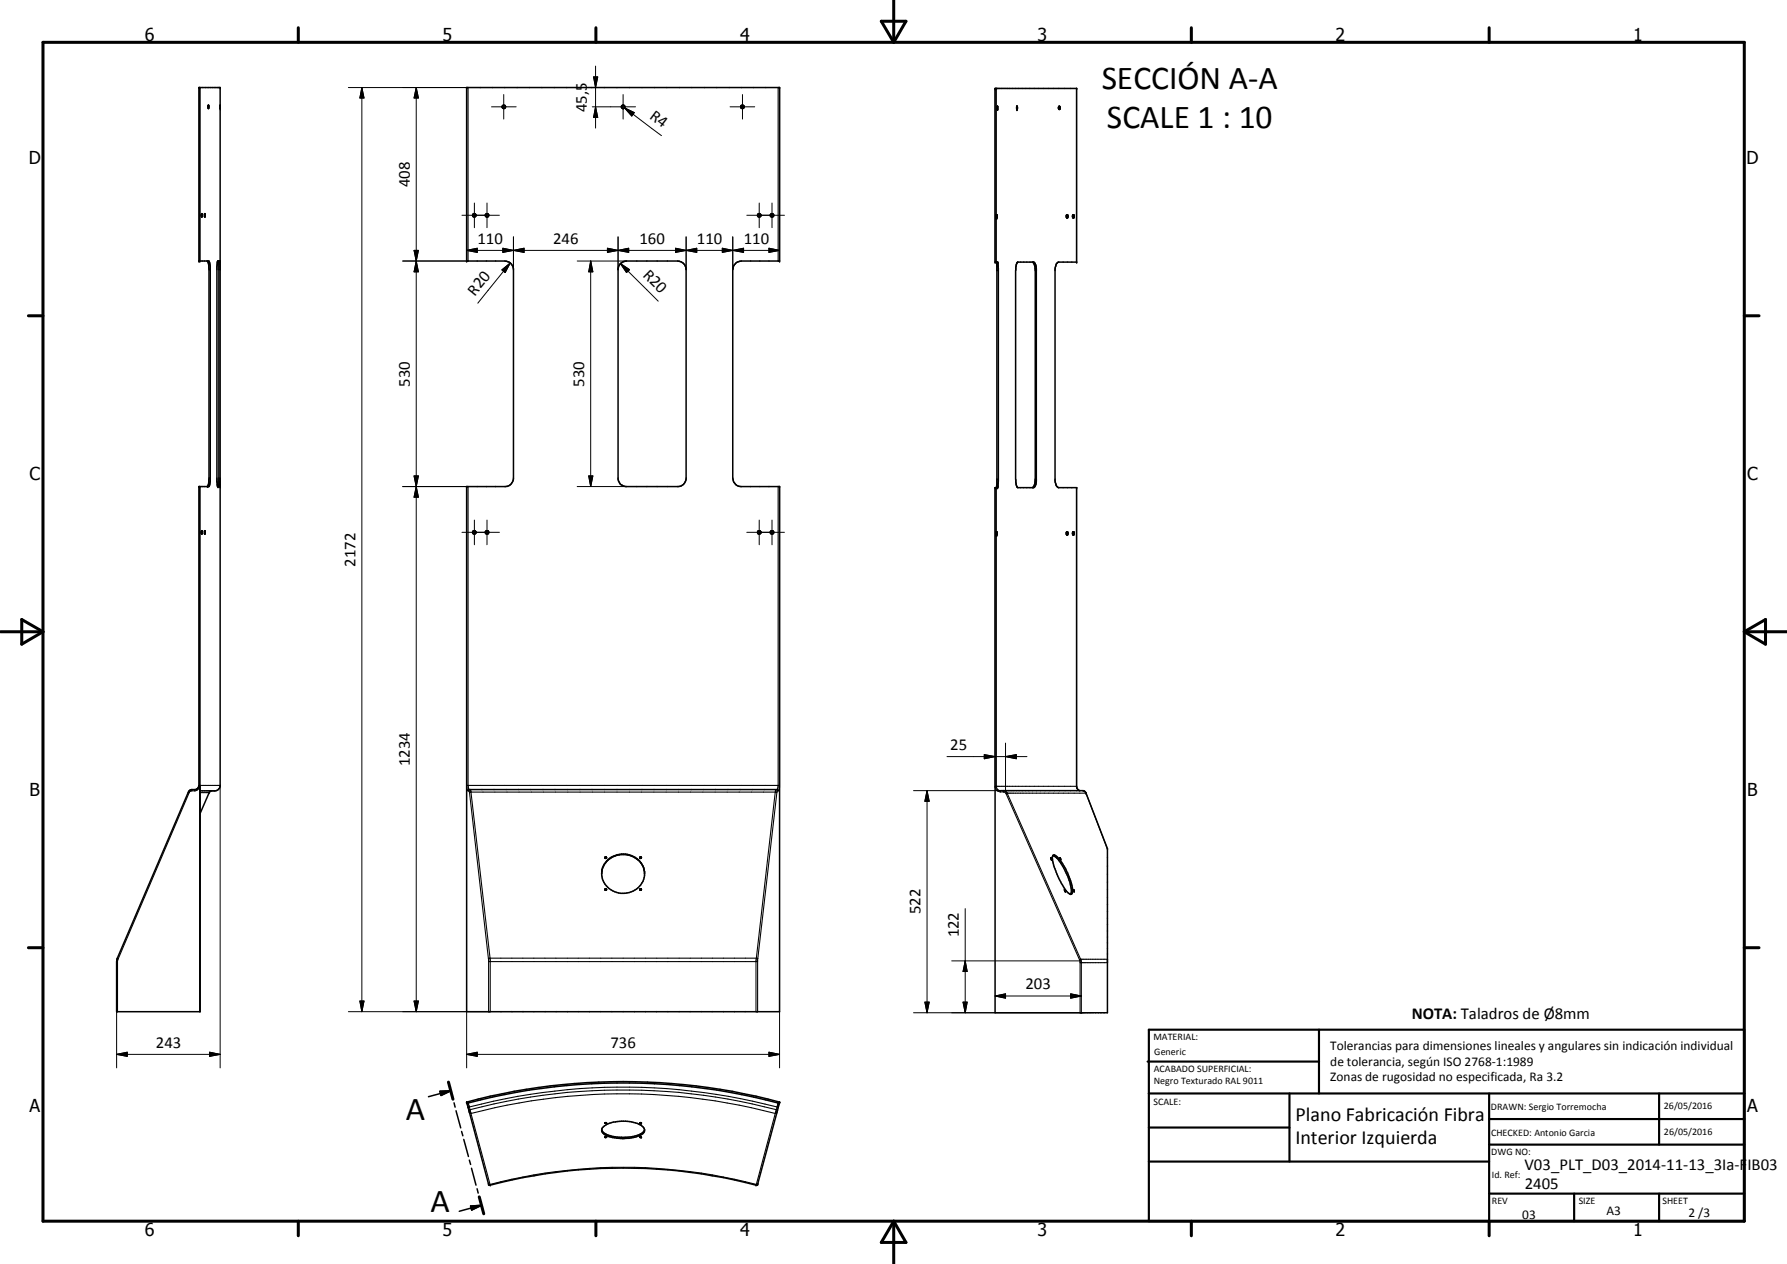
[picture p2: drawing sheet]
<svg xmlns="http://www.w3.org/2000/svg" width="420mm" height="297mm" viewBox="0 0 420 297" stroke-linecap="round" stroke-linejoin="round" font-family="sans-serif">
<g fill="none" stroke="#000" stroke-width=".35">
<path d="M47 20.6v40.7M49 24.8h.1M49 24.7v.8zM49.1 24.9h.1M49.1 25.3h.1M109.7 20.6h73.6v40.7h-9a2.1 2.1 0 0 0-2 2.1v49a2.12 2.12 0 0 0 1.8 1.9h9.2v123.4h-73.6v-123.4h9.4a1.92 1.92 0 0 0 1.6-1.7v-49.4l-.1-.6a1.93 1.93 0 0 0-1.9-1.3h-9zM118.1 25.3h.1M118.1 24.9h.1M118.8 24.9h.1M118.8 25.3h.1M146.3 24.8l.2-.1 .3 .1v.5a.39 .39 0 0 1-.3 .2 .39 .39 0 0 1-.4-.2zM146.7 24.8h.1"/>
<path d="M234.6 25v.7M239.1 24.9v.8M239.1 24.9h.1M239.1 25.7h.1M248.9 25.1v.5M249 25l.2 .1v.6l-.3-.1M249 25v.1M249 25.1l-.1 .5M249.2 25.1v.1M249.2 25.5v.1M47.4 50.9h.1M47.4 50.2l.1 .1-.1 .7z"/>
<path d="M47.4 50.3h.1M47.5 50.9v.1M48.1 50.2l.1 .8zM114.4 50.2h.3a.42 .42 0 0 1 .1 .7 .42 .42 0 0 1-.7-.1v-.3zM178.8 50.9h-.1M234.3 50.5v.7M250.7 51.1h.1M250.8 50.5h.1a.41 .41 0 0 1 .2 .3 .41 .41 0 0 1-.2 .4zM250.8 50.5l-.1 .1M251.1 50.6v.1M251.1 51v.1M252.3 50.5v.6"/>
<path d="M252.3 50.5l.2 .1-.1 .6h-.1zM48.8 61.3v.1M48.8 61.4l.3 1.8v49.4l-.3 1.7M49.1 61.3v.1M49.2 61.5l-2.4-.2v-40.7h5v164.2l-.6 .8-.5 .2h-3.6M49.2 61.5h.1M49.2 61.5l.2 1.1v50.5l-.2 1.2h-2.4v70.3l-.3 .7-.5 .2-1.1 .1-.6 .6-16.8 39.1-.1 12.4h19.7v-53.1M51.2 61.4l-.2 1.2v50.5l.1 1.2h.7M51.2 61.3v.1M51.5 61.3v53M51.8 61.3l-.6 .1M145.9 61.9l.6-.4 .8-.2h12l.6 .2a2.03 2.03 0 0 1 1.4 1.7v49.4a1.94 1.94 0 0 1-1.8 1.7h-12.4a1.89 1.89 0 0 1-1.8-1.7v-49.4z"/>
<path d="M234.3 61.6l.1 .7v51.6l-.1 .7M239.2 61.7l3.8-.1 .5 .6 .2 .8v50.2l-.2 .8-.5 .6h-3.7a2.72 2.72 0 0 1-.5-2v-49l.1-1.3zM242.8 61.6a1.74 1.74 0 0 1 .6 1.8v49.4a1.74 1.74 0 0 1-.6 1.8M47 114.3v123.4M49.1 114.3h.1M51.2 114.3h.1M47.4 124.8v.1M47.4 125.3v.2M47.4 124.7h.1M47.4 124.7v.1M47.4 124.8v.5M47.5 124.8v.6l-.1 .1v-.1"/>
<path d="M47.5 124.7v.1M48.1 124.7l.1 .8zM111.2 124.8v.1M178.8 125.4h-.1M234.3 125v.7M250.7 125.6h.1M250.8 125v.7M250.8 125.1h-.1M250.8 125h.2M250.8 125.7h.2M251 125v.1M251 125.1v.5"/>
<path d="M251 125.6v.1M252.3 125.1v.5M252.3 125h.2M252.3 125.7h.2M252.3 125v.7M252.5 125.1v.5M252.5 125v.1M252.5 125.6v.1M49.8 185.8l-.6 .5-2.1 4.8M110.4 185.5h72.3M235.2 185.8h19.5l.6 .5 5.1 13.1v38.6h-26.4v-123.4h.6l.1-1.4v-50.2l-.1-1.4h-.6v-40.8h19.1v40.8h-4.2a2.05 2.05 0 0 0-.8 1.6v49.8a2.05 2.05 0 0 0 .8 1.6h4.2v70.4l.3 .5 .4 .3M141.5 204.8v.6"/>
<path d="M142.2 209.1l.2-.1 .2 .1M142.2 209.1l.2-.3 .2 .3M142.2 209.1l.1 .1 .3-.1M142.2 201.6l.2-.1 .2 .1M142.2 201.6l.1 .1 .3-.1M142.5 209h.1M142.6 201.5v.1M142.6 201.4v.1M142.6 201.4h-.3l-.1 .2M150.4 209l.2-.2 .2 .3M150.4 201.5v.1M150.4 209v.1"/>
<path d="M150.4 209h.3l.1 .2h-.3zM150.4 201.5h.3l.1 .2h-.3zM150.7 202.8l.5 .8M150.7 202.8a5.3 5.3 0 0 0-9.1 1.7M150.7 202.8a5.2 5.2 0 0 0-9.1 1.5l-.1 .6M150.8 201.4v.1M150.8 201.5v.1M150.8 201.4l-.2-.1-.2 .2M151.2 203.6a4.7 4.7 0 0 1-1 4.9 4.7 4.7 0 0 1-4.8 1.3 4.9 4.9 0 0 1-3.9-4.6M247.2 201.8l-.1-.2 .1 .3M247.6 201a3.9 3.9 0 0 1 2 2.1l.9 1.8a9.5 9.5 0 0 1 1.4 5l-.2 .3M247.6 201a1.98 1.98 0 0 1 1.8 1.3l.4 .7a14.5 14.5 0 0 1 2.4 6.7l-.5 .5"/>
<path d="M247.6 201a4.6 4.6 0 0 0 .6 3.6l1.2 2.6a5.7 5.7 0 0 0 2.3 3M249.2 201.6h.1M249.2 201.6l.2 .4zM250.3 209.2h.1M250.3 209.2v-.1l.1 .2M250.3 209.2l.1 .3M250.3 209.3h.1M250.4 209.3h.1M250.4 209.5h.1M250.5 209.3v.2M252.5 209.2l-.1-.1 .1 .4M252.5 209.2h.1"/>
<path d="M252.5 209.2v.1M252.5 209.5h.1M252.5 209.3h.1M252.6 209.3v.2M103.5 256.5l2.5-.2-2.3 1.1zM105.4 254.3l1.1 4M106 256.3l-5.3 1.4M106.8 259.2l.2 1M109.8 259.1l5.2 19.4a126.6 126.6 0 0 1 63 0l5.3-19.4M109.8 259.1l-.1-.1a141.4 141.4 0 0 1 73.6 .1M109.8 259.1v.1a146.4 146.4 0 0 1 73.4 0v-.1M107.2 261l1.1 4"/>
<path d="M108.5 265.9l.3 1M109 267.8l1.1 4M110.4 272.6l.2 1M110.9 274.5l1 4M112.2 279.4l.2 1M141.5 265.5a3.7 3.7 0 0 0 3.2 1.7 9.6 9.6 0 0 0 6.4-1l.4-.7M141.7 265a8.2 8.2 0 0 1 7.7-1.1 2.38 2.38 0 0 1 2.1 1.9 3.3 3.3 0 0 1-2.7 1.5 10.4 10.4 0 0 1-6.8-.8l-.5-.7zM142.2 267.3l.4-.1zM142.2 263.9l.4-.1v.1zM142.2 267.2h.1M142.6 263.9h.1M150.4 263.9h.4"/>
<path d="M150.4 267.2h.1M150.4 263.9h.1M150.4 267.2v.1M150.4 267.3h.1M150.4 267.3h.4M150.4 267.2l.4 .1M150.8 267.3h.1M150.8 263.9h.1M110.6 283.4l2.6-.1-2.3 1.1zM112.7 281.3l1 3.9M113.2 283.3l-5.2 1.3"/>
<circle cx="118.5" cy="25.1" r=".4"/>
<circle cx="174.6" cy="25.1" r=".41"/>
<circle cx="111.5" cy="50.6" r=".41"/>
<circle cx="178.5" cy="50.6" r=".39"/>
<circle cx="181.5" cy="50.6" r=".41"/>
<circle cx="111.5" cy="125.1" r=".41"/>
<circle cx="114.5" cy="125.1" r=".41"/>
<circle cx="178.5" cy="125.1" r=".41"/>
<circle cx="181.5" cy="125.1" r=".41"/>
</g>
<g fill="#000">
<circle cx="46.8" cy="20.6" r=".18"/>
<circle cx="47" cy="20.6" r=".18"/>
<circle cx="49" cy="24.8" r=".18"/>
<circle cx="49.1" cy="24.8" r=".18"/>
<circle cx="51.8" cy="24.8" r=".18"/>
<circle cx="51.8" cy="25.5" r=".18"/>
<circle cx="51.8" cy="20.6" r=".18"/>
<circle cx="109.7" cy="20.6" r=".18"/>
<circle cx="183.3" cy="20.6" r=".18"/>
<circle cx="234" cy="20.8" r=".18"/>
<circle cx="234.3" cy="20.8" r=".18"/>
<circle cx="234.5" cy="25.7" r=".18"/>
<circle cx="234.6" cy="25.7" r=".18"/>
<circle cx="239.1" cy="25.7" r=".18"/>
<circle cx="239.1" cy="24.9" r=".18"/>
<circle cx="239.2" cy="25.7" r=".18"/>
<circle cx="253.1" cy="20.8" r=".18"/>
<circle cx="234.3" cy="51.2" r=".18"/>
<circle cx="234.3" cy="50.5" r=".18"/>
<circle cx="46.8" cy="61.3" r=".18"/>
<circle cx="47" cy="61.3" r=".18"/>
<circle cx="51.5" cy="61.4" r=".18"/>
<circle cx="51.8" cy="61.4" r=".18"/>
<circle cx="109.7" cy="61.3" r=".18"/>
<circle cx="183.3" cy="61.3" r=".18"/>
<circle cx="234" cy="61.6" r=".18"/>
<circle cx="234.3" cy="61.6" r=".18"/>
<circle cx="234.6" cy="61.6" r=".18"/>
<circle cx="253.1" cy="61.6" r=".18"/>
<circle cx="46.8" cy="114.3" r=".18"/>
<circle cx="47" cy="114.3" r=".18"/>
<circle cx="48.8" cy="114.3" r=".18"/>
<circle cx="51.2" cy="114.3" r=".18"/>
<circle cx="51.5" cy="114.3" r=".18"/>
<circle cx="51.8" cy="114.3" r=".18"/>
<circle cx="109.7" cy="114.3" r=".18"/>
<circle cx="183.3" cy="114.3" r=".18"/>
<circle cx="234" cy="114.6" r=".18"/>
<circle cx="234.3" cy="114.6" r=".18"/>
<circle cx="234.6" cy="114.6" r=".18"/>
<circle cx="253.1" cy="114.6" r=".18"/>
<circle cx="234.3" cy="125" r=".18"/>
<circle cx="234.3" cy="125.7" r=".18"/>
<circle cx="235.9" cy="185.8" r=".18"/>
<circle cx="247.1" cy="201.6" r=".18"/>
<circle cx="247.2" cy="201.9" r=".18"/>
<circle cx="247.3" cy="201.9" r=".18"/>
<circle cx="249.2" cy="201.6" r=".18"/>
<circle cx="249.3" cy="201.9" r=".18"/>
<circle cx="249.4" cy="201.9" r=".18"/>
<circle cx="250.5" cy="209.5" r=".18"/>
<circle cx="252.4" cy="209.1" r=".18"/>
<circle cx="252.5" cy="209.5" r=".18"/>
<circle cx="109.7" cy="259" r=".18"/>
<circle cx="183.3" cy="259" r=".18"/>
<circle cx="114.9" cy="278.3" r=".18"/>
<circle cx="150.4" cy="263.9" r=".18"/>
<circle cx="150.8" cy="267.2" r=".18"/>
<circle cx="150.8" cy="263.9" r=".18"/>
<circle cx="178.1" cy="278.3" r=".18"/>
</g>
<g fill="none" stroke="#000" stroke-width=".25">
<path d="M47 20.6v40.7M109.7 20.6v40.7M110.1 20.6v40.7M183 20.6v40.7M183.3 20.6v40.7M234 20.8v40.8M234.3 20.8v40.8M253.1 20.8v40.8M49.1 63.4h.3M51.5 63.4h.3M234.4 63.6h.3M243.4 63.6h.3"/>
<path d="M47 114.3v70.3M49.1 112.4h.3M51.5 112.4h.3M109.7 114.3v70.5l.3 1M110.1 114.3v70.3l.2 .9M183 114.3v70.4l-.3 .8 .3 .3M183.3 114.3v70.7l-.1 .6-.4 .2M234 114.6v70.4l.5 .9 .7 .2M234.3 114.6v70.4l.2 .5 .7 .3M234.4 112.6h.3M243.4 112.6h.3M253.1 114.6v70.2l.3 .7 .5 .3"/>
<path d="M44.3 186.2h.1M44.3 186.2l.2 .1M44.5 186.3l-16.7 39M45.1 185.8l-.6 .5M45.1 185.6v.2M45.2 185.5l-.1 .1M45.8 185.5l-.1 .3M46.8 184.6h.1M46.8 184.6h.2M47 184.6l-.2 .7a1.57 1.57 0 0 1-1.7 .5M47.1 184.6h4.7M47.1 186.3h2.1"/>
<path d="M49.2 186.3h.1M51.8 184.6h.1M109.7 184.6h73.6M110 185.8h.2M110.2 185.8l.2 .5M110.3 185.5h.1M110.4 185.5l-.3 .3M110.4 186.3l4.4 39M110.6 185.5l-.4 .3M110.6 185.6l.1 .5M110.6 185.5v.1M110.7 186.1l-.3 .2"/>
<path d="M110.7 186.1h71.6M110.7 186.1l4.6 39.5v12.1M182.3 186.1l-4.6 39.7v11.9M182.3 186.1l.4 .2M182.5 185.5h.1M182.5 185.5l-.2 .6M182.5 185.5l.3 .3M182.7 186.3l-4.5 39M182.8 185.8l-.1 .5M234 184.8h19.1M234.3 184.8h.1M235.2 185.8h.1"/>
<path d="M235.2 186.1h.9l.4 .4M235.2 185.8v.3M235.9 185.8h.1M235.9 185.8l.8 .3 .1 .3M235.9 185.8v.3M236.5 186.5l17.3 39.1M236.8 186.4h.1M236.8 186.4l17.3 39M236.8 186.4l-.3 .1M236.8 186.4h18.5M253.1 184.8h.1M254.5 185.8l.4 .1 .4 .5"/>
<path d="M255.3 186.4h.1M255.3 186.4l5.1 13.2M27.4 226h.2M27.6 225.2l.2 .1M27.8 225.3l-.2 .5v11.9M114.8 225.3l.3-.1h62.8l.3 .1M114.8 225.3l.1 12.4M114.9 226h63.2M178.2 225.3l-.1 12.4M253.8 225.6l.1 .5v11.9M253.9 226.2h6.5M254.1 225.4h.1"/>
<path d="M254.1 225.4l.1 .6v12M260.4 225.4h-6.4l-.2 .2M110.1 259.2l.3 .9M183 259.2h.1M183 259.2l-.3 .9M110.1 260.2h.1M110.4 260.1l-.3 .1M110.4 260.1l.1 .7M110.4 260.1a142.6 142.6 0 0 1 72.3 0M110.4 261.5l.3 .2M110.5 260.8l.2 .9M110.5 260.8l-.3 .1"/>
<path d="M110.5 260.8a142.6 142.6 0 0 1 72 0M110.7 261.7l4.5 16.6M110.7 261.7a140.3 140.3 0 0 1 71.6 0M114.8 278.2l.4 .1M115.2 278.3l.1 .2M115.2 278.3a123 123 0 0 1 62.6 0M115.3 278.5h.1M177.7 278.5h.1M177.8 278.4v.1M177.8 278.5h-.1M177.8 278.3v.1M178.2 278.2l-.4 .1"/>
<path d="M182.3 261.7l-4.5 16.6M182.5 260.8l-.2 .9M182.5 260.8l.3 .1M182.7 261.5l-.4 .2M182.7 260.1l-.2 .7M182.7 260.1l.3 .1M183 260.2h.1"/>
</g>
<g fill="none" stroke="#000" stroke-width=".71">
<path d="M10.1 9.9h400v277.1h-400zM70.1 6.5v3.4M140.1 6.5v3.4M207.2 5h5.8l-2.9 4.9zM210.1 0v9.9M280.1 6.5v3.4M350.1 6.5v3.4M6.7 74.2h3.4M410.1 74.2h3.5M.1 148.5h10M5.1 145.6l5 2.9-5 2.9zM410.1 148.5h10"/>
<path d="M410.1 148.5l5-2.9v5.8zM6.7 222.7h3.4M410.1 222.7h3.5M105.4 254.3l1.1 4M70.1 287v3.4M112.7 281.3l1 3.9M140.1 287v3.4M210.1 287v10M210.1 287l2.9 5h-5.8zM280.1 287v3.4M350.1 287v3.4"/>
</g>
<g fill="none" stroke="#000" stroke-width=".51">
<path d="M269.8 249.5h40.3M270.1 242h140v45h-140zM270.1 257h140M303.2 257v16M310.1 242v15M350.1 257v30M390.1 257v12M270.1 265h33.1M270.1 273h80M350.1 269h60M350.1 263h60M350.1 280.5h60"/>
<path d="M370.1 280.5v6.5M390.1 280.5v6.5"/>
</g>
<g fill="#000">
<path d="M139.6 18.1h.9l-.5 2.5zM85.1 20.6l.5 2.4h-1zM97.9 20.6l.5 2.4h-1zM140 25.1l.5 2.5h-.9zM146.8 25.4l2.3 1.1-.6 .8zM97.4 58.8h1l-.5 2.5zM109.7 58.8l2.5-.5v1zM118.2 58.3l2.5 .5-2.5 .5zM120.7 58.8l2.5-.5v1zM142.8 58.3l2.5 .5-2.5 .5zM145.3 58.8l2.5-.5v1zM158.8 58.3l2.5 .5-2.5 .5z"/>
<path d="M161.3 58.8l2.5-.5v1zM169.8 58.3l2.5 .5-2.5 .5zM172.3 58.8l2.5-.5v1zM180.8 58.3l2.5 .5-2.5 .5zM97.9 61.3l.5 2.6h-1zM118 63.4l2-1.6-1.2 2.3zM138.9 61.3l.5 2.6h-1zM145.9 61.9l2.1 1.5-.7 .7zM97.4 111.8h1l-.5 2.5zM97.9 114.3l.5 2.5h-1zM138.4 111.8h1l-.5 2.5zM231.4 177.3l2.6 .5-2.6 .5z"/>
<path d="M236.4 177.8l2.6-.5v1zM218 185.8l.5 2.5h-1zM84.6 235.2h1l-.5 2.5zM97.4 235.2h1l-.5 2.5zM217.5 235.5h1l-.5 2.5zM226.4 235.5h1l-.5 2.5zM226.9 225.8l.5 2.5h-1zM234 234.1l2.4-.5v1zM251.7 233.6l2.5 .5-2.5 .5zM27.4 247.8l2.5-.5v.9zM49.3 247.3l2.5 .5-2.5 .4zM103.5 256.5l2.5-.2-2.3 1.1z"/>
<path d="M109.7 247.8l2.5-.5v.9zM180.8 247.3l2.5 .5-2.5 .4zM110.6 283.4l2.6-.1-2.3 1.1z"/>
</g>
<g fill="none" stroke="#000" stroke-width=".24">
<path d="M139.6 18.1h.9l-.5 2.5zM140 15.5v14.6M81.9 20.6h28.2M85.1 20.6l.5 2.4h-1zM85.1 20.6v217.1M97.9 20.6l.5 2.4h-1zM97.9 20.6v217.1M115.6 25.1h5.8M118.4 22.2v5.8M139.3 25.1h10.1M140 25.1l.5 2.5h-.9zM146.5 22.2v5.8"/>
<path d="M146.8 25.4l2.3 1.1-.6 .8zM146.8 25.4l8.7 6.5M171.7 25.1h5.7M174.6 22.2v5.8M97.4 58.8h1l-.5 2.5zM97.4 58.8l1 5.1h-1l1-5.1zM108.6 50.6h8.8M109.7 58.8l2.5-.5v1zM109.7 58.8h73.6M111.5 47.7v5.8M114.5 47.7v5.8M118.2 58.3l2.5 .5-2.5 .5z"/>
<path d="M120.7 58.8l2.5-.5v1zM120.7 55.7v7.7M142.8 58.3l2.5 .5-2.5 .5zM145.3 58.8l2.5-.5v1zM145.3 55.7v7M158.8 58.3l2.5 .5-2.5 .5zM161.3 58.8l2.5-.5v1zM161.3 55.7v7.7M169.8 58.3l2.5 .5-2.5 .5zM172.3 58.8l2.5-.5v1zM172.3 55.7v7.7M175.6 50.6h8.8"/>
<path d="M178.5 47.7v5.8M180.8 58.3l2.5 .5-2.5 .5zM181.5 47.7v5.8M94.7 61.3h15.4M97.9 61.3l.5 2.6h-1zM118 63.4l2-1.6-1.2 2.3zM118.7 63.4h.1M118.7 63.4l-6.4 7.8M120 61.8l-1.6 2 .3-.4M135.7 61.3h10.9M138.9 61.3l.5 2.6h-1zM138.9 61.3v53"/>
<path d="M145.3 62.8v.6M145.9 61.9l2.1 1.5-.7 .7zM145.9 61.9l1.7 1.8M146.7 61.3h.6M147.3 63.4h.1M147.3 63.4l7.5 7.4M94.7 114.3h15.4M97.4 111.8h1l-.5 2.5zM97.4 111.8l1 5h-1l1-5zM97.9 114.3l.5 2.5h-1zM135.7 114.3h11.6M138.4 111.8h1l-.5 2.5z"/>
<path d="M108.6 125.1h8.8M111.5 122.2v5.8M114.5 122.2v5.8M175.6 125.1h8.8M178.5 122.2v5.8M181.5 122.2v5.8M222.7 177.8h18.8M231.4 177.3l2.6 .5-2.6 .5zM236.4 177.8l2.6-.5v1zM236.4 174.6v11.4M51.8 184.6v66.4M214.8 185.8h20.4"/>
<path d="M218 185.8l.5 2.5h-1zM218 185.8v52.2M226.9 213.5v24.5M27.4 237.7v13.3M81.9 237.7h33.4M84.6 235.2h1l-.5 2.5zM97.4 235.2h1l-.5 2.5zM109.7 237.7v13.3M183.3 237.7v13.3M214.8 238h39.4M217.5 235.5h1l-.5 2.5zM223.8 225.8h30.4"/>
<path d="M226.4 235.5h1l-.5 2.5zM226.9 225.8l.5 2.5h-1zM234 234.1l2.4-.5v1zM234 234.1h20.2M251.7 233.6l2.5 .5-2.5 .5zM27.4 247.8l2.5-.5v.9zM27.4 247.8h24.4M49.3 247.3l2.5 .5-2.5 .4zM109.7 247.8l2.5-.5v.9zM109.7 247.8h73.6M180.8 247.3l2.5 .5-2.5 .4z"/>
</g>
<g font-size="7.9">
<text x="259" y="21">SECCIÓN A-A</text>
<text x="260.3" y="30">SCALE 1 : 10</text>
<text x="95.4" y="263.1">A</text>
<text x="101.2" y="284.9">A</text>
</g>
<g font-size="4.7">
<text x="304.6" y="263.5">Plano Fabricación Fibra</text>
<text x="304.6" y="268.9">Interior Izquierda</text>
</g>
<g font-size="4.2">
<text x="34" y="9.6">6</text>
<text x="104" y="9.6">5</text>
<text x="174" y="9.6">4</text>
<text x="244" y="9.6">3</text>
<text x="314" y="9.6">2</text>
<text x="384" y="9.6">1</text>
<text x="6.8" y="38.7">D</text>
<text x="410.6" y="38.7">D</text>
<text x="7" y="112.9">C</text>
<text x="410.8" y="112.9">C</text>
<text x="7" y="187.1">B</text>
<text x="410.8" y="187.1">B</text>
<text x="7" y="261.4">A</text>
<text x="410.8" y="261.4">A</text>
<text x="34" y="290.4">6</text>
<text x="104" y="290.4">5</text>
<text x="174" y="290.4">4</text>
<text x="244" y="290.4">3</text>
<text x="314" y="290.4">2</text>
<text x="384" y="290.4">1</text>
</g>
<g font-size="3.9">
<text x="138" y="26.3" transform="rotate(-90 138 26.3)">45,5</text>
<text x="152.6" y="27.7" transform="rotate(37 152.6 27.7)">R4</text>
<text x="96.3" y="44" transform="rotate(-90 96.3 44)">408</text>
<text x="112.3" y="57.3">110</text>
<text x="130" y="57.3">246</text>
<text x="150.4" y="57.3">160</text>
<text x="163.8" y="57.3">110</text>
<text x="174.9" y="57.3">110</text>
<text x="151" y="64.9" transform="rotate(45 151 64.9)">R20</text>
<text x="111.6" y="69.7" transform="rotate(-51 111.6 69.7)">R20</text>
<text x="96.3" y="90.9" transform="rotate(-90 96.3 90.9)">530</text>
<text x="137.4" y="90.9" transform="rotate(-90 137.4 90.9)">530</text>
<text x="83.6" y="133.2" transform="rotate(-90 83.6 133.2)">2172</text>
<text x="223.4" y="176.3">25</text>
<text x="96.3" y="180.1" transform="rotate(-90 96.3 180.1)">1234</text>
<text x="216.4" y="214.9" transform="rotate(-90 216.4 214.9)">522</text>
<text x="225.4" y="220.3" transform="rotate(-90 225.4 220.3)">122</text>
<text x="241.1" y="232.5">203</text>
<text x="331.9" y="239.4">NOTA: Taladros de Ø8mm</text>
<text x="36.6" y="246.2">243</text>
<text x="143.5" y="246.2">736</text>
<text x="358.5" y="275">V03_PLT_D03_2014-11-13_3Ia-FIB03</text>
<text x="358.5" y="279.4">2405</text>
</g>
<g font-size="3.1">
<text x="312.7" y="246.8">Tolerancias para dimensiones lineales y angulares sin indicación individual</text>
<text x="312.7" y="250.4">de tolerancia, según ISO 2768-1:1989</text>
<text x="312.7" y="254">Zonas de rugosidad no especificada, Ra 3.2</text>
<text x="357.9" y="286.4">03</text>
<text x="377.7" y="285.6">A3</text>
<text x="397" y="285.9">2 /3</text>
</g>
<g font-size="2.4">
<text x="271.2" y="244.4">MATERIAL:</text>
<text x="271.3" y="252">ACABADO SUPERFICIAL:</text>
<text x="271.4" y="247.9">Generic</text>
<text x="271.3" y="254.6">Negro Texturado RAL 9011</text>
<text x="271.2" y="259.7">SCALE:</text>
<text x="350.6" y="260.8">DRAWN: Sergio Torremocha</text>
<text x="391.2" y="260.6">26/05/2016</text>
<text x="350.6" y="267">CHECKED: Antonio Garcia</text>
<text x="391.2" y="266.7">26/05/2016</text>
<text x="350.6" y="271.4">DWG NO:</text>
<text x="350.8" y="276.9">Id. Ref:</text>
<text x="350.8" y="282.8">REV</text>
<text x="371.2" y="282.9">SIZE</text>
<text x="390.9" y="282.9">SHEET</text>
</g>
</svg>
